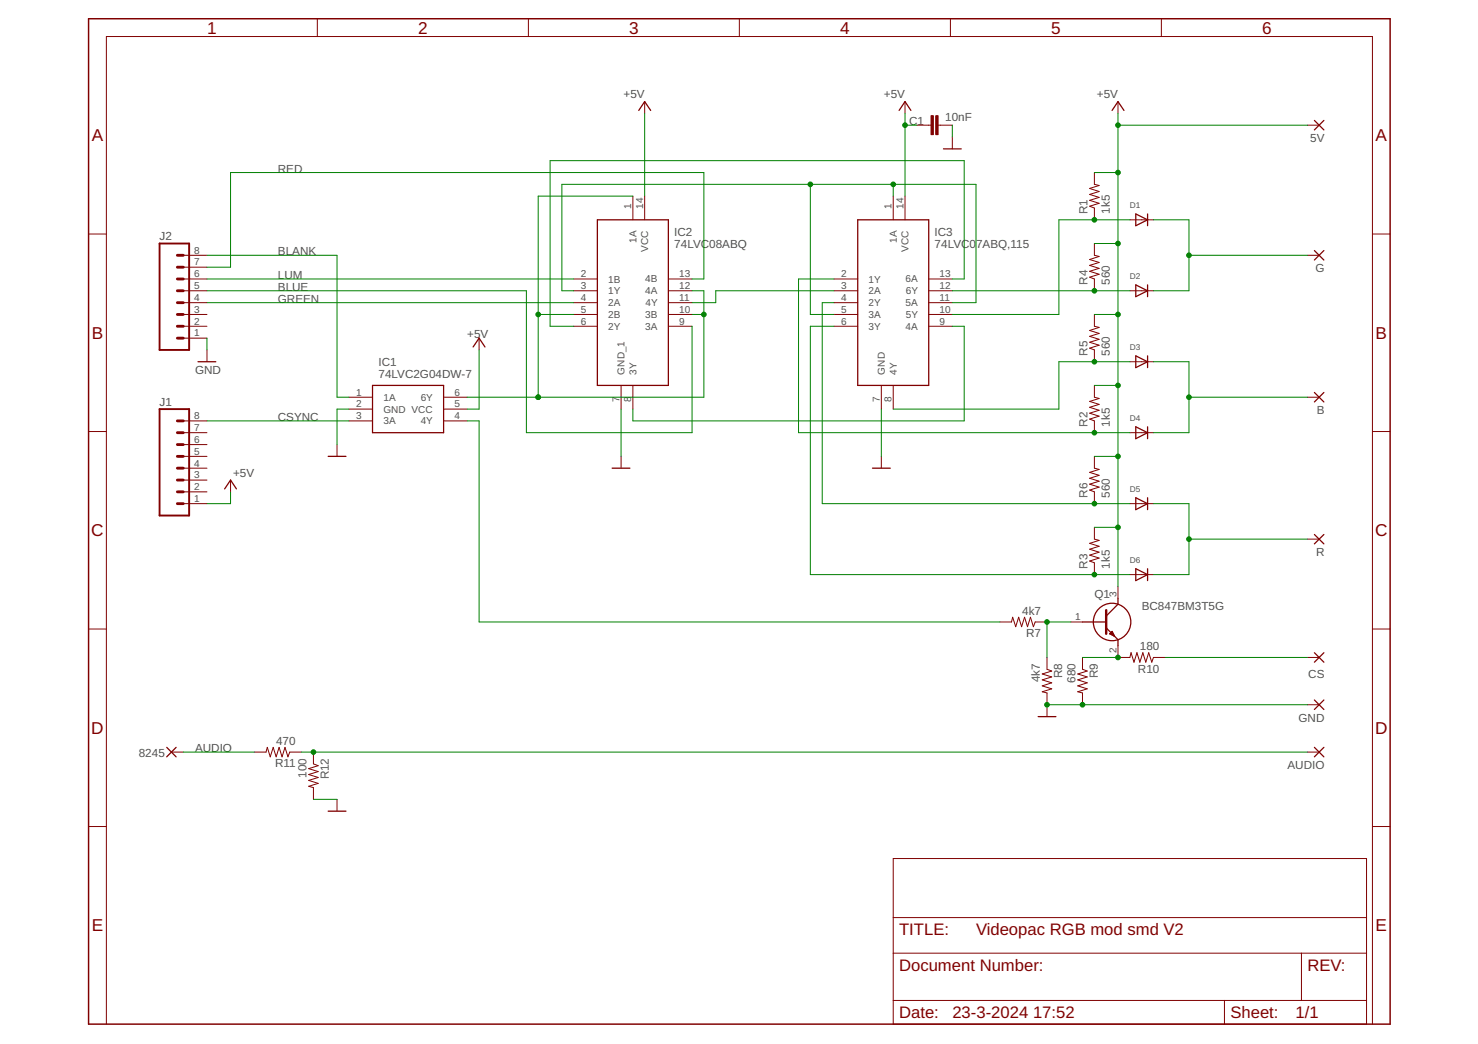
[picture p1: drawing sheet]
<svg xmlns="http://www.w3.org/2000/svg" width="297mm" height="210mm" viewBox="0 0 297 210" stroke-linecap="round" stroke-linejoin="round" font-family="sans-serif">
<g fill="none" stroke="#800000" stroke-width=".25">
<path d="M128.4 22.2l1.2-1.8 1.2 1.8M180.7 22.2l1.2-1.8 1.2 1.8M189.6 29.9h3.6M223.5 22.2l1.2-1.8 1.2 1.8M264.2 24.2l1.9 1.9M266.1 24.2l-1.9 1.9M120.1 44.2h14.2v33.3h-14.2zM172.4 44.2h14.2v33.3h-14.2zM228.3 43l2.3 1.2-2.3 1.2zM228.3 57.3l2.3 1.2-2.3 1.1zM230.6 43v2.4M230.6 57.3v2.3"/>
<path d="M264.2 50.4l1.9 1.9M266.1 50.4l-1.9 1.9M39.8 72.7h3.6M74.9 77.5h14.3v9.5h-14.3zM95.1 69.8l1.2-1.8 1.2 1.8M228.3 71.5l2.3 1.2-2.3 1.2zM230.6 71.5v2.4M264.2 78.9l1.9 1.9M266.1 78.9l-1.9 1.9M45.1 98.3l1.2-1.8 1.2 1.8M66 91.8h3.5M123 94.1h3.6"/>
<path d="M175.3 94.1h3.6M228.3 85.8l2.3 1.2-2.3 1.2zM230.6 85.8v2.4M228.3 100.1l2.3 1.2-2.3 1.2zM228.3 114.3l2.3 1.2-2.3 1.2zM230.6 100.1v2.4M230.6 114.3v2.4M264.2 107.5l1.9 1.8M266.1 107.5l-1.9 1.8M217.6 125.1h4.7M222.3 126.2l2.4 2.4v1.2M223 127.4h.7"/>
<path d="M223.2 127.2h.4M223.4 127.6h.4M223.5 127h.1M223.5 127l.5 .9-1-.5zM223.8 127.8h.1M224.7 120.3v1.2l-2.4 2.4M264.2 131.2l1.9 1.9M266.1 131.2l-1.9 1.9M33.5 150.3l1.9 1.9M35.4 150.3l-1.9 1.9M208.6 144.1h3.6M264.2 150.3l1.9 1.9"/>
<path d="M264.2 140.7l1.9 1.9M266.1 150.3l-1.9 1.9M266.1 140.7l-1.9 1.9M66 163.1h3.5"/>
<circle cx="223.5" cy="125.1" r="3.8"/>
</g>
<g fill="none" stroke="#800000" stroke-width=".2">
<path d="M63.8 3.8v3.5M106.2 3.8v3.5M148.6 3.8v3.5M191 3.8v3.5M233.4 3.8v3.5M127.2 39.4v4.8M129.6 20.4v2.4M129.6 39.4v4.8M179.5 39.4v4.8M181.9 20.4v2.4M181.9 39.4v4.8M184.3 25.2h2.8"/>
<path d="M188.6 25.2h2.8M191.4 27.6v2.3M219.9 34.7v2.4l1 .2-1.9 .6 1.9 .6-1.9 .6 1.9 .6-1.9 .6 1.9 .6-1.9 .6 .9 .3v2.4M224.7 20.4v2.4M262.7 25.2h2.4M17.8 47.1h3.6M36.8 58.5h4.8M36.8 51.3h4.8M36.8 56.1h4.8M36.8 53.7h4.8M115.3 58.5h4.8M115.3 56.1h4.8"/>
<path d="M134.3 58.5h4.8M134.3 56.1h4.8M167.6 58.5h4.8M167.6 56.1h4.8M186.6 58.5h4.8M186.6 56.1h4.8M219.9 49v2.3l1 .3-1.9 .6 1.9 .6-1.9 .6 1.9 .6-1.9 .5 1.9 .6-1.9 .6 .9 .4v2.4M227.1 44.2h4.7M227.1 58.5h4.7M262.7 51.3h2.4M275.8 47.1h3.6M36.8 60.9h4.8"/>
<path d="M36.8 63.2h4.8M36.8 65.6h4.8M36.8 68h4.8M41.6 70.4v2.3M70.1 79.9h4.8M89.2 79.9h4.7M96.3 68v2.4M115.3 60.9h4.8M115.3 63.2h4.8M115.3 65.6h4.8M124.8 77.5v4.8M127.2 77.5v4.8"/>
<path d="M134.3 60.9h4.8M134.3 63.2h4.8M134.3 65.6h4.8M167.6 60.9h4.8M167.6 63.2h4.8M167.6 65.6h4.8M177.1 77.5v4.8M179.5 77.5v4.8M186.6 60.9h4.8M186.6 63.2h4.8M186.6 65.6h4.8M219.9 63.2v2.4l1 .2-1.9 .6 1.9 .6-1.9 .6 1.9 .6-1.9 .6 1.9 .6-1.9 .6 .9 .4v2.3"/>
<path d="M219.9 77.5v2.4l1 .2-1.9 .6 1.9 .6-1.9 .6 1.9 .6-1.9 .6 1.9 .6-1.9 .6 .9 .3v2.4M227.1 72.7h4.7M262.7 79.9h2.4M17.8 86.8h3.6M36.8 87h4.8M36.8 84.6h4.8M36.8 98.9h4.8M36.8 96.5h4.8M36.8 94.1h4.8M36.8 91.8h4.8M36.8 89.4h4.8M46.3 96.5v2.4"/>
<path d="M67.7 89.4v2.4M70.1 82.3h4.8M70.1 84.6h4.8M89.2 82.3h4.7M89.2 84.6h4.7M124.8 91.8v2.3M177.1 91.8v2.3M219.9 91.8v2.3l1 .3-1.9 .6 1.9 .6-1.9 .6 1.9 .6-1.9 .5 1.9 .6-1.9 .6 .9 .4v2.4M227.1 87h4.7M275.8 86.8h3.6M36.8 101.3h4.8M219.9 106v2.4l1 .2-1.9 .6 1.9 .6-1.9 .6 1.9 .6-1.9 .6 1.9 .6-1.9 .6 .9 .4v2.3"/>
<path d="M224.7 117.9v2.4M227.1 101.3h4.7M227.1 115.5h4.7M262.7 108.4h2.4M17.8 126.5h3.6M200.9 125.1h2.4l.2-1 .6 1.9 .6-1.9 .6 1.9 .6-1.9 .6 1.9 .6-1.9 .6 1.9 .3-.9h2.4M210.4 132.2v2.4l1 .3-1.9 .6 1.9 .6-1.9 .6 1.9 .6-1.9 .6 1.9 .6-1.9 .6 .9 .2v4.8M215.2 125.1h2.4M217.6 132.2v2.4l.9 .3-1.9 .6 1.9 .6-1.9 .6 1.9 .6-1.9 .6 1.9 .6-1.9 .6 1 .2v2.4M224.7 129.8v2.4h2.4l.2-1 .6 1.9 .6-1.9 .6 1.9 .6-1.9 .6 1.9 .6-1.9 .6 1.9 .3-.9h2.4M262.7 132.2h2.4M275.8 126.5h3.6"/>
<path d="M34.5 151.2h2.3M51.1 151.2h2.4l.2-.9 .6 1.9 .6-1.9 .6 1.9 .6-1.9 .6 1.9 .6-1.9 .6 1.9 .3-1h2.4M63 151.2v2.4l.9 .3-1.9 .6 1.9 .6-1.9 .6 1.9 .6-1.9 .6 1.9 .6-1.9 .6 1 .2v2.4M262.7 151.2h2.4M262.7 141.7h2.4M17.8 166.2h3.6M67.7 160.7v2.4M179.5 172.6h95.1v33.3h-95.1zM275.8 166.2h3.6M179.5 191.6h95.1M179.5 184.5h95.1M261.6 191.6v9.5"/>
<path d="M21.4 205.9v-198.6h254.4v198.6M179.5 201.1h95.1M246.1 201.1v4.8"/>
</g>
<path d="M222.3 122.7v4.7" fill="none" stroke="#800000" stroke-width=".49"/>
<g fill="#800000" stroke="#800000" stroke-width=".2">
<path d="M188.1 23.3h.4v3.8h-.4z"/>
<path d="M187.1 23.3h.5v3.8h-.5z"/>
</g>
<path d="M32.1 49h5.9v21.4h-5.9zM32.1 82.3h5.9v21.4h-5.9z" fill="none" stroke="#800000" stroke-width=".38"/>
<g fill="none" stroke="#800000" stroke-width=".57">
<path d="M35.6 58.5h1.2M35.6 56.1h1.2M35.6 53.7h1.2M35.6 51.3h1.2M35.6 63.2h1.2M35.6 65.6h1.2M35.6 68h1.2M35.6 60.9h1.2M35.6 96.5h1.2M35.6 98.9h1.2M35.6 91.8h1.2M35.6 94.1h1.2"/>
<path d="M35.6 89.4h1.2M35.6 87h1.2M35.6 84.6h1.2M35.6 101.3h1.2"/>
</g>
<path d="M17.8 3.8h261.6v202.1h-261.6z" fill="none" stroke="#800000" stroke-width=".3"/>
<g fill="none" stroke="#008000" stroke-width=".2">
<path d="M127.2 39.4h-19v40.5M129.6 22.8v16.6M162.9 37.1v26.1h4.7M179.5 37.1v2.3M181.9 25.2h2.4M181.9 22.8v16.6M191.4 25.2v2.4M219.9 34.7h4.8M224.7 22.8v95.1M224.7 25.2h38M41.6 51.3h26.1v28.6h2.4M41.6 53.7h4.7v-19h95.2v21.4h-2.4"/>
<path d="M41.6 58.5h64.2v28.5h33.3v-21.4M41.6 56.1h73.7M115.3 58.5h-2.4v-21.4h83.3v23.8h-4.8M139.1 58.5h2.4v21.4h-47.6M167.6 58.5h-23.8v2.4h-4.7M167.6 56.1h-7.1v30.9h66.6M191.4 58.5h35.7M191.4 56.1h2.4v-23.8h-83.2v33.3h4.7M219.9 49h4.8M227.1 44.2h-14.3v19h-21.4M231.8 44.2h7.2v14.3h-7.2M239 51.3h23.7"/>
<path d="M41.6 60.9h73.7M41.6 68v2.4M96.3 70.4v11.9h-2.4M108.2 63.2h7.1M139.1 63.2h2.4M167.6 65.6h-4.7v49.9h64.2M167.6 60.9h-2.4v40.4h61.9M191.4 65.6h2.4v19h-66.6v-2.3M219.9 63.2h4.8M219.9 77.5h4.8M227.1 72.7h-14.3v9.6h-33.3M231.8 72.7h7.2v14.3h-7.2"/>
<path d="M239 79.9h23.7M41.6 84.6h28.5M46.3 98.9v2.4h-4.7M70.1 82.3h-2.4v7.1M93.9 84.6h2.4v40.5h104.6M124.8 82.3v9.5M177.1 82.3v9.5M219.9 91.8h4.8M219.9 106h4.8M231.8 101.3h7.2v14.2h-7.2M239 108.4h23.7M215.2 125.1h-4.8v7.1"/>
<path d="M217.6 132.2h7.1M234.2 132.2h28.5M36.8 151.2h14.3M60.6 151.2h202.1M210.4 141.7h52.3M63 160.7h4.7"/>
</g>
<g fill="#008000" stroke="#008000" stroke-width=".2">
<circle cx="108.2" cy="79.9" r=".47"/>
<circle cx="108.2" cy="63.2" r=".47"/>
<circle cx="141.5" cy="63.2" r=".47"/>
<circle cx="162.9" cy="37.1" r=".47"/>
<circle cx="179.5" cy="37.1" r=".47"/>
<circle cx="219.9" cy="115.5" r=".47"/>
<circle cx="219.9" cy="101.3" r=".47"/>
<circle cx="219.9" cy="87" r=".47"/>
<circle cx="219.9" cy="72.7" r=".47"/>
<circle cx="219.9" cy="58.5" r=".47"/>
<circle cx="219.9" cy="44.2" r=".47"/>
<circle cx="239" cy="51.3" r=".47"/>
<circle cx="239" cy="79.9" r=".47"/>
<circle cx="239" cy="108.4" r=".47"/>
<circle cx="224.7" cy="91.8" r=".47"/>
<circle cx="224.7" cy="77.5" r=".47"/>
<circle cx="224.7" cy="63.2" r=".47"/>
<circle cx="224.7" cy="49" r=".47"/>
<circle cx="224.7" cy="34.7" r=".47"/>
<circle cx="224.7" cy="106" r=".47"/>
<circle cx="224.7" cy="25.2" r=".47"/>
<circle cx="181.9" cy="25.2" r=".47"/>
<circle cx="210.4" cy="125.1" r=".47"/>
<circle cx="224.7" cy="132.2" r=".47"/>
<circle cx="63" cy="151.2" r=".47"/>
<circle cx="210.4" cy="141.7" r=".47"/>
<circle cx="217.6" cy="141.7" r=".47"/>
</g>
<g font-size="3.5" fill="#800000">
<text x="41.6" y="6.8">1</text>
<text x="84" y="6.8">2</text>
<text x="126.4" y="6.8">3</text>
<text x="168.8" y="6.8">4</text>
<text x="211.3" y="6.8">5</text>
<text x="253.7" y="6.8">6</text>
<text x="18.4" y="28.4">A</text>
<text x="276.5" y="28.4">A</text>
<text x="18.4" y="68.1">B</text>
<text x="276.5" y="68.1">B</text>
<text x="18.3" y="107.8">C</text>
<text x="276.4" y="107.8">C</text>
<text x="18.3" y="147.5">D</text>
<text x="276.4" y="147.5">D</text>
<text x="18.4" y="187.3">E</text>
<text x="276.5" y="187.3">E</text>
</g>
<g font-size="3.3" fill="#800000">
<text x="180.7" y="188.1">TITLE:</text>
<text x="196.2" y="188.1">Videopac RGB mod smd V2</text>
<text x="180.7" y="195.2">Document Number:</text>
<text x="262.7" y="195.2">REV:</text>
<text x="180.7" y="204.7">Date:</text>
<text x="191.4" y="204.7">23-3-2024</text>
<text x="207.6" y="204.7">17:52</text>
<text x="247.3" y="204.7">Sheet:</text>
<text x="260.4" y="204.7">1/1</text>
</g>
<g font-size="2.3" fill="#505050">
<text x="125.3" y="19.7">+5V</text>
<text x="177.6" y="19.7">+5V</text>
<text x="220.4" y="19.7">+5V</text>
<text x="182.7" y="25.1">C1</text>
<text x="190" y="24.3">10nF</text>
<text x="263.3" y="28.6">5V</text>
<text x="55.9" y="34.7">RED</text>
<text x="135.5" y="47.4">IC2</text>
<text x="187.8" y="47.4">IC3</text>
<text x="218.5" y="43" transform="rotate(-90 218.5 43)">R1</text>
<text x="223" y="43" transform="rotate(-90 223 43)">1k5</text>
<text x="32.1" y="48.2">J2</text>
<text x="55.9" y="51.3">BLANK</text>
<text x="135.5" y="49.8">74LVC08ABQ</text>
<text x="187.8" y="49.8">74LVC0</text>
<text x="196.2" y="49.8">7ABQ,115</text>
<text x="55.9" y="58.5">BLUE</text>
<text x="55.9" y="56.1">LUM</text>
<text x="218.5" y="57.3" transform="rotate(-90 218.5 57.3)">R4</text>
<text x="223" y="57.3" transform="rotate(-90 223 57.3)">560</text>
<text x="264.4" y="54.7">G</text>
<text x="55.9" y="60.8">GREEN</text>
<text x="93.9" y="68">+5V</text>
<text x="218.5" y="71.5" transform="rotate(-90 218.5 71.5)">R5</text>
<text x="223" y="71.5" transform="rotate(-90 223 71.5)">560</text>
<text x="39.2" y="75.1">GND</text>
<text x="76.1" y="75.9">74LVC2G04DW-7</text>
<text x="76.1" y="73.6">IC1</text>
<text x="32.1" y="81.5">J1</text>
<text x="264.6" y="83.3">B</text>
<text x="55.9" y="84.6">CSYNC</text>
<text x="218.5" y="85.8" transform="rotate(-90 218.5 85.8)">R2</text>
<text x="223" y="85.8" transform="rotate(-90 223 85.8)">1k5</text>
<text x="46.8" y="95.8">+5V</text>
<text x="218.5" y="100.1" transform="rotate(-90 218.5 100.1)">R6</text>
<text x="223" y="100.1" transform="rotate(-90 223 100.1)">560</text>
<text x="264.5" y="111.8">R</text>
<text x="218.5" y="114.3" transform="rotate(-90 218.5 114.3)">R3</text>
<text x="223" y="114.3" transform="rotate(-90 223 114.3)">1k5</text>
<text x="205.4" y="123.6">4k7</text>
<text x="219.9" y="120.3">Q1</text>
<text x="229.4" y="122.7">BC847BM3T5G</text>
<text x="206.2" y="128.1">R7</text>
<text x="229.1" y="130.8">180</text>
<text x="209" y="137.2" transform="rotate(-90 209 137.2)">4k7</text>
<text x="213.5" y="136.4" transform="rotate(-90 213.5 136.4)">R8</text>
<text x="216.1" y="137.3" transform="rotate(-90 216.1 137.3)">680</text>
<text x="220.6" y="136.4" transform="rotate(-90 220.6 136.4)">R9</text>
<text x="228.7" y="135.3">R10</text>
<text x="262.9" y="136.2">CS</text>
<text x="55.5" y="149.8">470</text>
<text x="261" y="145.1">GND</text>
<text x="27.9" y="152.2">8245</text>
<text x="39.2" y="151.2">AUDIO</text>
<text x="55.3" y="154.3">R11</text>
<text x="258.8" y="154.6">AUDIO</text>
<text x="61.6" y="156.3" transform="rotate(-90 61.6 156.3)">100</text>
<text x="66.1" y="156.7" transform="rotate(-90 66.1 156.7)">R12</text>
</g>
<g font-size="2" fill="#505050">
<text x="126.9" y="42" transform="rotate(-90 126.9 42)">1</text>
<text x="129.2" y="42" transform="rotate(-90 129.2 42)">14</text>
<text x="179.2" y="42" transform="rotate(-90 179.2 42)">1</text>
<text x="181.6" y="42" transform="rotate(-90 181.6 42)">14</text>
<text x="39" y="53.4">7</text>
<text x="39" y="51">8</text>
<text x="127.9" y="48.8" transform="rotate(-90 127.9 48.8)">1A</text>
<text x="130.3" y="50.6" transform="rotate(-90 130.3 50.6)">VCC</text>
<text x="180.2" y="48.8" transform="rotate(-90 180.2 48.8)">1A</text>
<text x="182.6" y="50.6" transform="rotate(-90 182.6 50.6)">VCC</text>
<text x="39" y="58.1">5</text>
<text x="39" y="55.8">6</text>
<text x="116.7" y="55.8">2</text>
<text x="116.7" y="58.1">3</text>
<text x="122.2" y="56.8">1B</text>
<text x="122.2" y="59.2">1Y</text>
<text x="129.7" y="56.8">4B</text>
<text x="129.7" y="59.2">4A</text>
<text x="136.5" y="55.8">13</text>
<text x="136.5" y="58.1">12</text>
<text x="169.1" y="55.8">2</text>
<text x="169.1" y="58.1">3</text>
<text x="174.6" y="56.8">1Y</text>
<text x="174.6" y="59.2">2A</text>
<text x="182" y="56.8">6A</text>
<text x="182" y="59.2">6Y</text>
<text x="188.8" y="55.8">13</text>
<text x="188.8" y="58.1">12</text>
<text x="39" y="65.3">2</text>
<text x="39" y="62.9">3</text>
<text x="39" y="60.5">4</text>
<text x="116.7" y="60.5">4</text>
<text x="116.7" y="62.9">5</text>
<text x="116.7" y="65.3">6</text>
<text x="122.2" y="61.6">2A</text>
<text x="122.2" y="63.9">2B</text>
<text x="129.7" y="63.9">3B</text>
<text x="129.7" y="61.5">4Y</text>
<text x="136.5" y="60.5">11</text>
<text x="136.5" y="62.9">10</text>
<text x="136.5" y="65.3">9</text>
<text x="169.1" y="60.5">4</text>
<text x="169.1" y="62.9">5</text>
<text x="169.1" y="65.3">6</text>
<text x="174.6" y="61.6">2Y</text>
<text x="174.6" y="63.9">3A</text>
<text x="182" y="61.5">5A</text>
<text x="182" y="63.9">5Y</text>
<text x="188.8" y="60.5">11</text>
<text x="188.8" y="62.9">10</text>
<text x="188.8" y="65.3">9</text>
<text x="39" y="67.6">1</text>
<text x="122.2" y="66.3">2Y</text>
<text x="129.7" y="66.3">3A</text>
<text x="174.6" y="66.3">3Y</text>
<text x="182" y="66.3">4A</text>
<text x="125.5" y="75.3" transform="rotate(-90 125.5 75.3)">GND_1</text>
<text x="127.9" y="75.3" transform="rotate(-90 127.9 75.3)">3Y</text>
<text x="177.8" y="75.3" transform="rotate(-90 177.8 75.3)">GND</text>
<text x="180.2" y="75.3" transform="rotate(-90 180.2 75.3)">4Y</text>
<text x="71.6" y="79.5">1</text>
<text x="71.6" y="81.9">2</text>
<text x="77.1" y="80.6">1A</text>
<text x="77.1" y="83">GND VCC</text>
<text x="84.5" y="80.6">6Y</text>
<text x="91.3" y="79.5">6</text>
<text x="91.3" y="81.9">5</text>
<text x="124.5" y="80.8" transform="rotate(-90 124.5 80.8)">7</text>
<text x="126.9" y="80.8" transform="rotate(-90 126.9 80.8)">8</text>
<text x="176.8" y="80.8" transform="rotate(-90 176.8 80.8)">7</text>
<text x="179.2" y="80.8" transform="rotate(-90 179.2 80.8)">8</text>
<text x="39" y="89">6</text>
<text x="39" y="86.7">7</text>
<text x="39" y="84.3">8</text>
<text x="71.6" y="84.3">3</text>
<text x="77.1" y="85.3">3A</text>
<text x="84.5" y="85.3">4Y</text>
<text x="91.3" y="84.3">4</text>
<text x="39" y="93.8">4</text>
<text x="39" y="91.4">5</text>
<text x="39" y="100.9">1</text>
<text x="39" y="98.6">2</text>
<text x="39" y="96.2">3</text>
<text x="224.4" y="120" transform="rotate(-90 224.4 120)">3</text>
<text x="216.1" y="124.7">1</text>
<text x="224.4" y="131.3" transform="rotate(-90 224.4 131.3)">2</text>
</g>
<g font-size="1.7" fill="#505050">
<text x="227.1" y="41.8">D1</text>
<text x="227.1" y="56.1">D2</text>
<text x="227.1" y="70.4">D3</text>
<text x="227.1" y="84.6">D4</text>
<text x="227.1" y="98.9">D5</text>
<text x="227.1" y="113.2">D6</text>
</g>
</svg>
